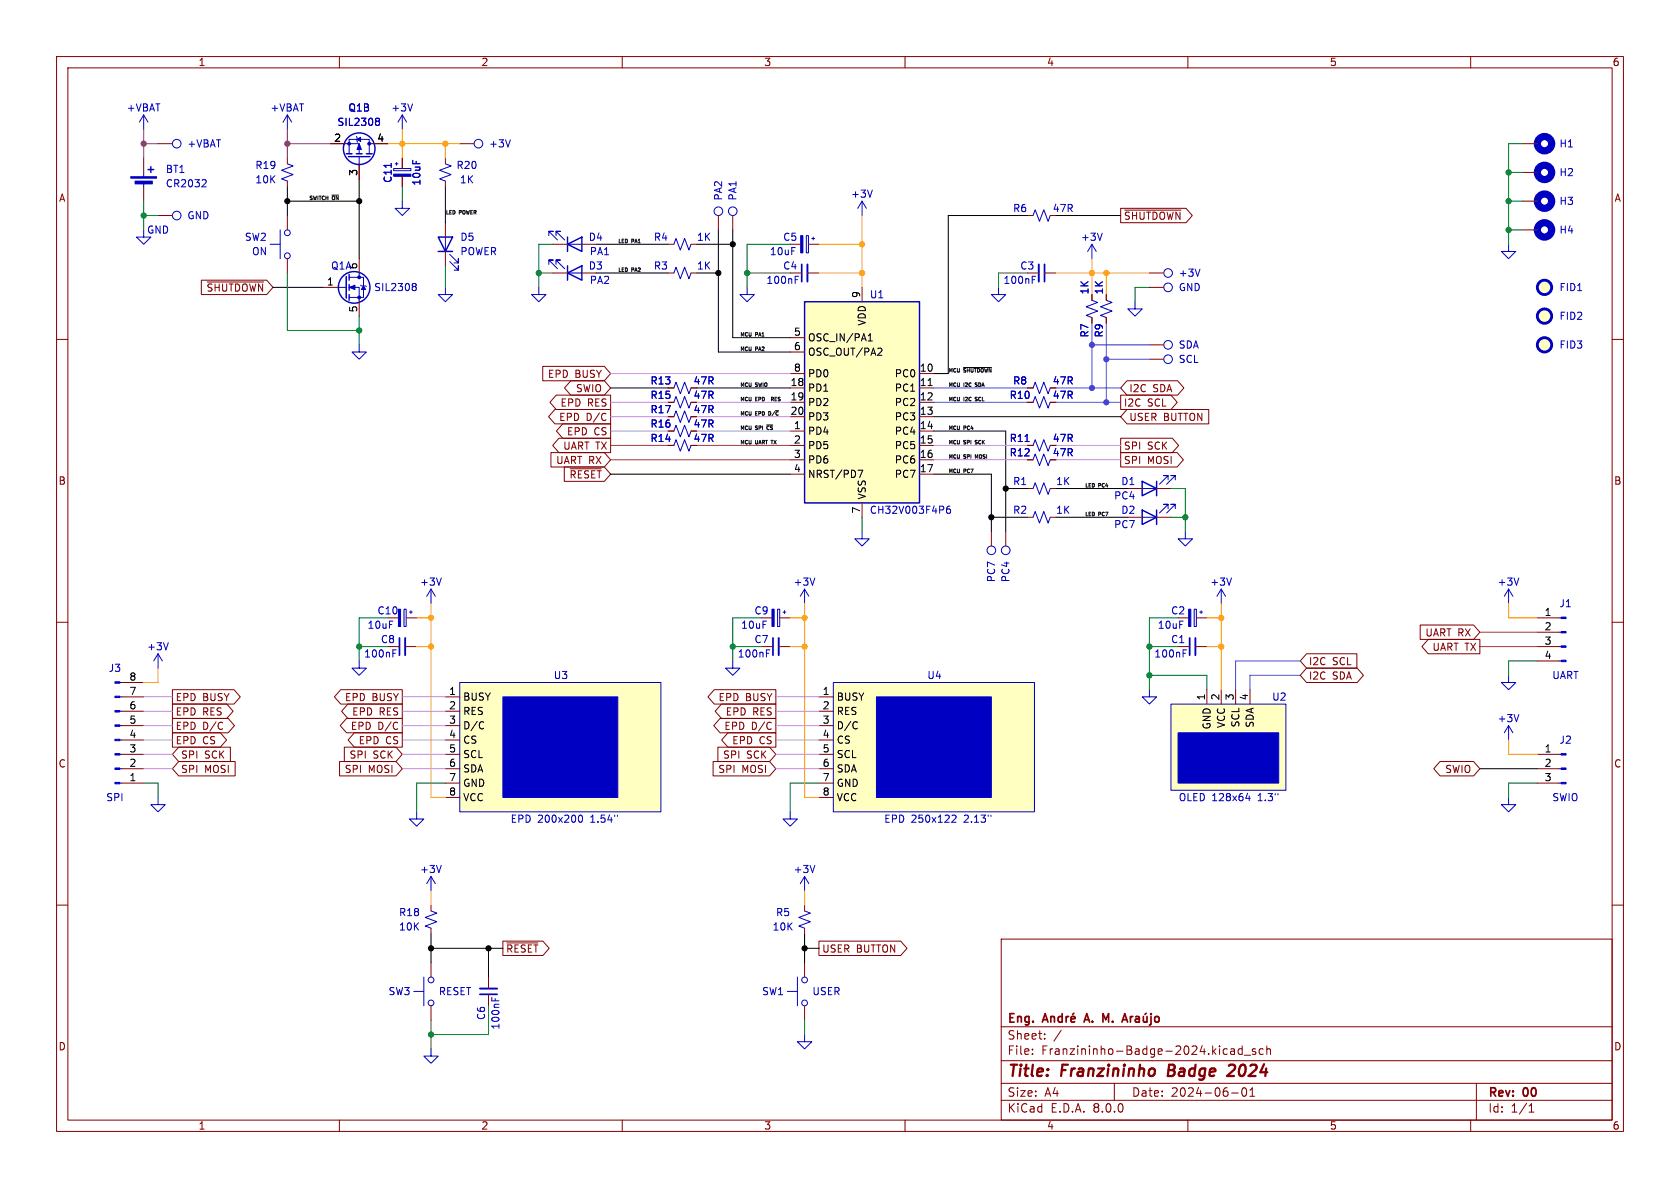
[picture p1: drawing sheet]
<svg xmlns="http://www.w3.org/2000/svg" width="297mm" height="210mm" viewBox="0 0 297 210" stroke-linecap="round" stroke-linejoin="round" font-family="sans-serif">
<g fill="none" stroke="#840000" stroke-width=".18">
<path d="M10 10h277v190h-277zM12 12h273v186h-273zM60 10v2M110 10v2M160 10v2M210 10v2M260 10v2M78.7 27.9v1.1M78.7 32v1M81.3 25.4h2.5M10 60h2M97.8 43.2h2.5"/>
<path d="M97.8 48.3h2.5M102.9 43.2h2.5M102.9 48.3h2.5M285 60h2M10 110h2M208.3 114.3h2M211.3 114.3h2.1M271.8 114.3h3.8M271.8 109.2h3.8M271.8 111.8h3.8M271.8 116.8h3.8M285 110h2"/>
<path d="M271.8 133.4h3.8M271.8 135.9h3.8M271.8 138.4h3.8M10 160h2M285 160h2M76.2 160v1M76.2 164.1v1M177 166h108v32h-108zM60 198v2M110 198v2M160 198v2M177 194.5h108"/>
<path d="M177 191.5h108M177 187.5h108M177 181.5h108M182.5 186.3v.1M182.5 185.5v.1M184.7 183.6v.1M184.7 182.8v.1M187.6 182.1l-1.3 2M197 191.5v3M210 198v2M217.5 186.2l.2 .2 .5-.1M217.6 185.5h.6v.9"/>
<path d="M217.7 193.2h1.2M218.2 185.8h-.5l-.2 .2M219.6 185.5l-.4-.1-.3 .3v.4l.1 .2h.6M219.6 184.9v1.5M219.7 192.4l.2-.1a.81 .81 0 0 1 .6 .6 .81 .81 0 0 1-.3 .8l-.2 .1a.81 .81 0 0 1-.3-1.4zM220 186.5h1.1M221 193.8h.8M221 192.7l.4-.4v1.5M222 185.5l-.4-.1-.2 .2 .1 .2 .5 .2v.3h-.6M223.3 185.5l-.4-.1-.3 .3v.4l.1 .2h.6M224 185.5l.2-.1 .3 .1 .1 .9M224 184.9v1.5"/>
<path d="M260 198v2M261 191.5v6.5M270.3 196.6h.9M270.3 195.5l.4-.4v1.5"/>
</g>
<path d="M206.7 188.2l-.3 2h.8M218 188.2h-.4l-.4 .2M218.2 189.1l-1.3 1.1h1.3" fill="none" stroke="#840000" stroke-width=".4"/>
<g fill="none" stroke="#840000" stroke-width=".3">
<path d="M185.8 179.7v1M185.8 179.8l.2-.1 .3 .1 .1 .9M187.8 179.8l-.5-.1-.2 .3v.4l.1 .2h.6M187.8 179.2v1.5M188.5 179.7v1M188.9 179.7l-.3 .1-.1 .2M189.8 179.1l-.2 .2M192.1 179.2l-.5 1.5M195 179.2l.5 1.1 .5-1.1v1.5M199.8 179.7v1M200.3 179.7l-.3 .1-.2 .2M200.8 179.8h.5l.1 .9"/>
<path d="M202.1 179.7l.1 .9 .4 .1 .2-.2M202.6 179.1l-.2 .2M202.8 179.7v1M203.5 179.2v.1M203.5 179.7v1.3l-.3 .2M204.2 179.8l.2-.1 .4 .1 .1 .6-.1 .2-.4 .1-.2-.2zM184.3 180.7l.5-1.5 .5 1.5M184.4 180.3h.7M189.3 180.2l.8-.2-.1-.2-.4-.1-.3 .2 .1 .7h.6M191.8 180.3h.7M196.7 180.5v.2M198.3 180.7l.5-1.5 .5 1.5"/>
<path d="M198.5 180.3h.7M201.4 180l-.5 .1a.29 .29 0 0 0-.2 .3 .29 .29 0 0 0 .2 .3l.5-.1"/>
</g>
<g fill="none" stroke="#0000c2" stroke-width=".18">
<path d="M78.7 29l1.1 .3-2.1 .8 2.1 .8-2.1 .7 1 .4M90.2 24.7l-.4 1.3M95.2 50.8v1.3h1.3l-1.3 1.2-1.2-1.2h1.2M97 41.7v-.8h.8h-.8l1.6 1.5M97 46.7v-.7h.8h-.8l1.6 1.5M98.3 41.7v-.8h.8h-.8l1.5 1.5M98.3 46.7v-.7h.8h-.8l1.5 1.5M100.3 43.2h2.6M100.3 48.3h2.6M209.5 94v1.3h1.3l-1.3 1.2-1.2-1.2h1.2M209.2 115.5h.4M209.2 114.9h.6"/>
<path d="M266.7 119.4v1.3h-1.3l1.3 1.2 1.3-1.2h-1.3M266.7 104.1l.8 1.3M266.7 104.1v2.6M266.7 104.1l-.8 1.3M268.5 102.2l-.4 1.2M275.6 116.8h.4M275.6 114.3h.4M275.6 111.8h.4M275.6 109.2h.4M275.6 138.4h.4M275.6 135.9h.4M275.6 133.4h.4"/>
<path d="M76.2 154.9l-.8 1.3M76.2 154.9v2.6M76.2 154.9l.8 1.3M78 153l-.4 1.2M266.7 141v1.2h-1.3l1.3 1.3 1.3-1.3h-1.3M76.2 161l1 .4-2 .8 2 .7-2 .8 1 .4"/>
<circle cx="84.6" cy="25.4" r=".76"/>
</g>
<path d="M211.3 112.8v3" fill="none" stroke="#0000c2" stroke-width=".33"/>
<path d="M210.3 112.8v3" fill="none" stroke="#0000c2" stroke-width=".3"/>
<path d="M100.3 43.2l2.6-1.3v2.6zM100.3 48.3l2.6-1.3v2.5zM100.3 41.9v2.6M100.3 47v2.5" fill="none" stroke="#0000c2" stroke-width=".25"/>
<g fill="#0000c2" stroke="#0000c2" stroke-width=".18">
<path d="M276 138.3h.9v.3h-.9z"/>
<path d="M276 135.8h.9v.2h-.9z"/>
<path d="M276 133.2h.9v.3h-.9z"/>
<path d="M276 116.7h.9v.3h-.9z"/>
<path d="M276 114.2h.9v.2h-.9z"/>
<path d="M276 111.6h.9v.3h-.9z"/>
<path d="M276 109.1h.9v.2h-.9z"/>
</g>
<path d="M207 124.5h20.3v15.2h-20.3z" fill="#ffffc2"/>
<g fill="none" stroke="#0000c2" stroke-width=".18">
<path d="M129.5 116.8v1.3h1.3l-1.3 1.3-1.2-1.3h1.2M135.5 115.5h.4M135.5 114.9h.6M137.5 107.7h.3v3h-.3zM138.4 108.2h.5M138.7 108v.5M142.2 104.1l-.7 1.3M142.2 104.1v2.6M142.2 104.1l.8 1.3M144.1 102.2l-.5 1.2M207 124.5h20.3v15.2h-20.3zM73.7 143.5v1.3h1.2l-1.2 1.3-1.3-1.3h1.3"/>
<path d="M220.2 141.1h.8M220.8 140.7v.8"/>
<circle cx="177.8" cy="97.3" r=".76"/>
</g>
<g fill="#0000c2" stroke="#0000c2" stroke-width=".18">
<path d="M208.3 129.5h17.8v8.9h-17.8z"/>
<path d="M136.5 107.7h.4v3h-.4z"/>
</g>
<path d="M177.8 94v2.5M134.6 114.3h2.1M134.6 109.2h1.9M137.7 114.3h2M137.8 109.2h1.9M213.4 121.9v2.6M215.9 121.9v2.6M218.4 121.9v2.6M221 121.9v2.6" fill="none" stroke="#840000" stroke-width=".18"/>
<path d="M137.7 112.8v3" fill="none" stroke="#0000c2" stroke-width=".33"/>
<path d="M136.7 112.8v3" fill="none" stroke="#0000c2" stroke-width=".3"/>
<path d="M81.3 120.7h35.5v22.8h-35.5z" fill="#ffffc2"/>
<g fill="none" stroke="#0000c2" stroke-width=".18">
<path d="M81.3 120.7h35.5v22.8h-35.5zM102.4 144.2l.2-.1a.68 .68 0 0 1 .4 .6 .68 .68 0 0 1-.4 .7l-.2-.2M109.1 144.1v.2"/>
<circle cx="175.3" cy="97.3" r=".76"/>
</g>
<path d="M88.9 123.2h20.3v17.8h-20.3z" fill="#0000c2" stroke="#0000c2" stroke-width=".18"/>
<path d="M175.3 94v2.5M78.7 123.2h2.6M78.7 125.7h2.6M78.7 128.3h2.6M78.7 130.8h2.6M78.7 133.4h2.6M78.7 135.9h2.6M78.7 138.4h2.6M78.7 141h2.6" fill="none" stroke="#840000" stroke-width=".18"/>
<path d="M85.3 127.6l.2 .1M85.5 128.7l-.2 .1" fill="none" stroke="#000" stroke-width=".18"/>
<path d="M147.3 120.7h35.6v22.8h-35.6z" fill="#ffffc2"/>
<g fill="none" stroke="#0000c2" stroke-width=".18">
<path d="M72.9 18.4l-.4 1.2M25.4 20.3l-.8 1.3M25.4 20.3v2.6M25.4 30.5v.7M25.4 32.3v.7M25.4 20.3l.8 1.3M36.2 31.8l.3 .2-.1 .3-.7 .7h.8M50.8 29l1 .3-2 .8 2 .8-2 .7 1 .4M50.8 20.3l-.8 1.3M50.8 20.3v2.6M50.8 20.3l.8 1.3M61 25.4h2.5v1.8"/>
<path d="M61.7 27.2v-2.6h3.6v2.6M63 24.1l.1 .2v.7l.1 .1M63.5 27.7v1.5M65.3 25.4h.7M66.6 20.9h.3l.2 .2-.2 .3M66.6 21.4h.3M66.9 21.4l.2 .3v.2l-.2 .3h-.3M69.2 28.9v.7M69.6 29.8h3v.4h-3zM69.8 29h.6M70.1 28.7v.5M71.1 35.6v1.2h1.3l-1.3 1.3-1.3-1.3h1.3"/>
<path d="M71.1 20.3l-.7 1.3M71.1 20.3v2.6M71.1 20.3l.8 1.3M182.6 38.1l.4-1 .8 2 .7-2 .8 2 .4-1M25.4 40.6v1.3h1.3l-1.3 1.3-1.3-1.3h1.3M47.8 43.2h1.7M49.5 40.6v5.1M132.1 50.8v1.3h1.2l-1.2 1.2-1.3-1.2h1.3M176.5 50.8v1.3h1.3l-1.3 1.2-1.2-1.2h1.2M182.5 49.4h.4M182.5 48.8h.6M193 53.1l1.1 .4-2.1 .7 2.1 .8-2.1 .8 1 .3"/>
<path d="M193 43.2l-.7 1.3M193 43.2v2.5M193 43.2l.8 1.3M194.9 41.2l-.5 1.3M195.6 53.1l1 .4-2 .7 2 .8-2 .8 1 .3M200.7 53.3v1.3h1.2l-1.2 1.3-1.3-1.3h1.3M212.1 47.6l-.4 1.2M266.7 43.2v1.3h1.3l-1.3 1.2-1.3-1.2h1.3M119.1 78.7l.4-1 .8 2.1 .7-2.1 .8 2.1 .4-1.1M119.1 73.7l.4-1.1 .8 2.1 .7-2.1 .8 2.1 .4-1M119.1 76.2l.4-1 .8 2 .7-2 .8 2 .4-1M181.2 78h.7"/>
<path d="M182.6 78.7l.4-1 .8 2.1 .7-2.1 .8 2.1 .4-1.1M182.6 71.1l.4-1 .8 2 .7-2 .8 2 .4-1M182.6 68.6l.4-1 .8 2 .7-2 .8 2 .4-1M152.4 94v1.3h1.3l-1.3 1.2-1.3-1.2h1.3M182.6 81.3l.4-1 .8 2 .7-2 .8 2 .4-1M182.6 86.4l.4-1.1 .8 2.1 .7-2.1 .8 2.1 .4-1M182.6 91.4l.4-1 .8 2.1 .7-2.1 .8 2.1 .4-1.1M27.9 115.6l-.7 1.2M27.9 115.6v2.5M27.9 115.6l.8 1.2M29.8 113.6l-.5 1.3M69.5 115.5h.4"/>
<path d="M69.5 114.9h.6M71.4 107.7h.4v3h-.4zM72.4 108.2h.5M72.6 108v.5M76.2 104.1l-.8 1.3M76.2 104.1v2.6M76.2 104.1l.8 1.3M78 102.2l-.4 1.2M21.2 120.7h.4M21.2 123.2h.4M21.2 125.7h.4M21.2 128.3h.4"/>
<path d="M21.2 130.8h.4M21.2 133.4h.4M21.2 135.9h.4M21.2 138.4h.4M147.3 120.7h35.6v22.8h-35.6zM203.2 121.9v1.3h1.3l-1.3 1.3-1.3-1.3h1.3M266.7 128.3l.8 1.2M266.7 128.3v2.5M266.7 128.3l-.8 1.2M268.5 126.3l-.4 1.3M27.9 141v1.2h1.3l-1.3 1.3-1.2-1.3h1.2M139.7 143.5v1.3h1.3l-1.3 1.3-1.3-1.3h1.3"/>
<path d="M142.2 154.9l-.7 1.3M142.2 154.9v2.6M142.2 154.9l.8 1.3M144.1 153l-.5 1.2M168.4 144.2l.4-.1 .2 .4-.8 .9h.8M175.2 144.1v.2M73.2 175.3h1.7M74.9 172.7v5.1M86.9 176.3v.6M87.5 176.5v.4M142.2 161l1.1 .4-2.1 .8 2.1 .7-2.1 .8 1 .4M76.2 185.4v1.3h1.3l-1.3 1.3-1.3-1.3h1.3"/>
<circle cx="31.2" cy="25.4" r=".76"/>
<circle cx="31.2" cy="38.1" r=".76"/>
<circle cx="50.8" cy="41.1" r=".51"/>
<circle cx="50.8" cy="45.2" r=".51"/>
<circle cx="206.5" cy="48.3" r=".76"/>
<circle cx="206.5" cy="50.8" r=".76"/>
<circle cx="206.5" cy="63.5" r=".76"/>
<circle cx="206.5" cy="61" r=".76"/>
<circle cx="76.2" cy="177.3" r=".51"/>
<circle cx="76.2" cy="173.2" r=".51"/>
</g>
<g fill="#0000c2" stroke="#0000c2" stroke-width=".18">
<path d="M154.9 123.2h20.4v17.8h-20.4z"/>
<path d="M63.5 25.4l.4 1h-.8z"/>
<path d="M63.1 24.6l.7-.3v.7z"/>
<path d="M69.6 30.8h3v.4h-3z"/>
<path d="M20.3 120.5h.9v.3h-.9z"/>
<path d="M20.3 123.1h.9v.2h-.9z"/>
<path d="M20.3 125.6h.9v.3h-.9z"/>
<path d="M20.3 128.1h.9v.3h-.9z"/>
<path d="M20.3 130.7h.9v.2h-.9z"/>
<path d="M20.3 133.2h.9v.3h-.9z"/>
<path d="M20.3 135.8h.9v.2h-.9z"/>
<path d="M20.3 138.3h.9v.3h-.9z"/>
<path d="M23.1 31.2h4.6v.3h-4.6z"/>
<path d="M23.9 32h3v.5h-3z"/>
<path d="M70.4 107.7h.4v3h-.4z"/>
<circle cx="61.7" cy="25.4" r=".25"/>
<circle cx="65.3" cy="25.4" r=".25"/>
</g>
<g fill="none" stroke="#840000" stroke-width=".18">
<path d="M25.4 27.9v2.6M25.4 33v2.6M27.9 25.4h2.6M27.9 38.1h2.6M50.8 27.9v1.1M50.8 32v1M50.8 38.1v2.5M58.4 25.4h2.6M63.5 29.2v2.6M66 25.4h2.6M71.1 27.9v1.9M71.1 31.2v1.8"/>
<path d="M181.6 38.1h1M269.2 25.4h2.6M269.2 35.6h2.6M269.2 30.5h2.6M50.8 45.7v2.6M181.6 48.3h2M184.7 48.3h2M193 52.1v1M193 56.1v1.1M195.6 52.1v1M195.6 56.1v1.1M203.2 50.8h2.5"/>
<path d="M203.2 48.3h2.5M269.2 40.6h2.6M118.1 78.7h1M118.1 73.7h1M118.1 76.2h1M181.6 78.7h1M181.6 71.1h1M181.6 68.6h1M203.2 63.5h2.5M203.2 61h2.5M181.6 81.3h1M181.6 86.4h1"/>
<path d="M181.6 91.4h1M185.7 86.4h1M185.7 91.4h1M68.6 109.2h1.8M68.6 114.3h2M71.6 114.3h2.1M71.8 109.2h1.9M21.6 123.2h3.8M21.6 125.7h3.8M21.6 128.3h3.8M21.6 130.8h3.8M21.6 133.4h3.8"/>
<path d="M21.6 135.9h3.8M21.6 138.4h3.8M21.6 120.7h3.8M144.8 123.2h2.5M144.8 125.7h2.5M144.8 128.3h2.5M144.8 130.8h2.5M144.8 133.4h2.5M144.8 135.9h2.5M144.8 138.4h2.5M144.8 141h2.5M76.2 170.2v2.5"/>
<path d="M76.2 177.8v2.5M86.4 172.7v2.1M86.4 175.8v2M142.2 160v1M142.2 164.1v1"/>
</g>
<path d="M151.3 127.6l.3 .1M151.6 128.7l-.3 .1" fill="none" stroke="#000" stroke-width=".18"/>
<g fill="none" stroke="#0000c2" stroke-width=".25">
<path d="M26.2 30h1M26.7 29.5v1M61.2 27.2h1M61.6 27.7h3.8M63 27.2h1M64.8 27.2h1"/>
<circle cx="63.5" cy="26.3" r="2.79"/>
</g>
<path d="M183.6 46.7v3.1M71.6 112.8v3M84.8 174.8h3.1" fill="none" stroke="#0000c2" stroke-width=".33"/>
<path d="M184.7 46.7v3.1M70.6 112.8v3M84.8 175.8h3.1" fill="none" stroke="#0000c2" stroke-width=".3"/>
<g fill="#ffffc2" stroke="#ffffc2" stroke-width=".18">
<circle cx="273.1" cy="50.8" r="1.27"/>
<circle cx="273.1" cy="55.9" r="1.27"/>
<circle cx="273.1" cy="61" r="1.27"/>
</g>
<g fill="none" stroke="#0000c2" stroke-width=".51">
<circle cx="273.1" cy="50.8" r="1.27"/>
<circle cx="273.1" cy="55.9" r="1.27"/>
<circle cx="273.1" cy="61" r="1.27"/>
</g>
<g fill="none" stroke="#0000c2" stroke-width="1.3">
<circle cx="273.1" cy="25.4" r="1.27"/>
<circle cx="273.1" cy="35.6" r="1.27"/>
<circle cx="273.1" cy="30.5" r="1.27"/>
<circle cx="273.1" cy="40.6" r="1.27"/>
</g>
<path d="M142.2 53.3h20.4v35.6h-20.4z" fill="#ffffc2"/>
<g fill="none" stroke="#0000c2" stroke-width=".25">
<path d="M61.2 48.9v3.8M61.7 48.5v1M61.7 50.3v1M61.7 52.1v1M77.5 41.9h2.5l-1.3 2.6zM77.5 44.5h2.5M142.2 53.3h20.4v35.6h-20.4zM201.9 90.2l2.6 1.2-2.6 1.3zM201.9 85.1l2.6 1.3-2.6 1.2zM204.5 85.1v2.5M204.5 90.2v2.5"/>
<circle cx="62.6" cy="50.8" r="2.79"/>
</g>
<g fill="none" stroke="#840000" stroke-width=".18">
<path d="M58.4 25.4h2.6M63.5 29.2v2.6M66 25.4h2.6M71.1 27.9v1.9M71.1 31.2v1.8M78.7 39.4v2.5M127 38.1v2.5M129.5 38.1v2.5M198.1 36.8h11.6l1.1 1.3-1.1 1.3h-11.6zM198.8 37.1h10M35.6 49.5h11.5l1.2 1.3-1.2 1.3h-11.5zM36.6 49.8h10"/>
<path d="M57.1 50.8h2.6M63.5 45.7v2.6M63.5 53.3v2.6M78.7 44.5v2.5M118.1 48.3h1M118.1 43.2h1M122.2 48.3h1M122.2 43.2h1M139.7 59.7h2.5M139.7 48.3h2M139.7 43.2h1.9M142.7 48.3h2.1"/>
<path d="M142.9 43.2h1.9M152.4 50.8v2.5M193 52.1v1M193 56.1v1.1M195.6 52.1v1M195.6 56.1v1.1M95.9 64.8h10.9l1.1 1.2-1.1 1.3h-10.9zM98.1 72.4h9.8v2.5h-9.8l-1.1-1.2zM98.3 69.8h9.6v2.6h-9.6l-1.1-1.3zM98.8 77.5h9.1v2.5h-9.1l-1.1-1.3zM99.5 74.9h8.4v2.6h-8.4l-1.1-1.3zM100.9 67.3h5.9l1.1 1.3-1.1 1.3h-5.9l-1.1-1.3z"/>
<path d="M118.1 76.2h1M118.1 68.6h1M118.1 71.1h1M118.1 73.7h1M118.1 78.7h1M139.7 76.2h2.5M139.7 66h2.5M139.7 68.6h2.5M139.7 71.1h2.5M139.7 73.7h2.5M139.7 78.7h2.5M139.7 62.2h2.5"/>
<path d="M162.6 76.2h2.5M162.6 66h2.5M162.6 68.6h2.5M162.6 71.1h2.5M162.6 73.7h2.5M162.6 78.7h2.5M181.6 68.6h1M181.6 71.1h1M181.6 78.7h1M198.1 69.8h8.9l1.1 1.3-1.1 1.3h-8.9zM198.1 77.5h9.2l1.1 1.2-1.1 1.3h-9.2zM199.2 72.4h14.5v2.5h-14.5l-1.1-1.2z"/>
<path d="M199.2 67.3h9l1.1 1.3-1.1 1.3h-9l-1.1-1.3zM97.4 80h9.4l1.1 1.3-1.1 1.3h-9.4zM99.8 82.5h7l1.1 1.3-1.1 1.3h-7zM100.8 82.9h5.5M139.7 81.3h2.5M139.7 83.8h2.5M152.4 88.9v2.5M162.6 81.3h2.5M162.6 83.8h2.5M181.6 81.3h1M198.1 80h10l1.1 1.3-1.1 1.3h-10zM199.4 91.4h2.5"/>
<path d="M199.4 86.4h2.5M204.5 91.4h2.5M204.5 86.4h2.5M208.3 109.2h1.8M211.5 109.2h1.9M231 115.6h8.9v2.5h-8.9l-1.1-1.3zM231 118.1h8.9l1.1 1.3-1.1 1.3h-8.9l-1.1-1.3zM251.1 110.5h9.4l1.1 1.3-1.1 1.2h-9.4zM252.5 113h9.1v2.6h-9.1l-1.1-1.3zM30.5 124.5h9.6l1.1 1.2-1.1 1.3h-9.6zM30.5 121.9h10.9l1.1 1.3-1.1 1.3h-10.9zM30.5 127h9.8l1.2 1.3-1.2 1.2h-9.8z"/>
<path d="M30.5 129.5h8.5l1.1 1.3-1.1 1.3h-8.5zM31.6 134.6h10v2.6h-10l-1.1-1.3zM31.6 132.1h9.1v2.5h-9.1l-1.1-1.2zM60 134.6h10l1.1 1.3-1.1 1.3h-10zM60.2 121.9h10.9v2.6h-10.9l-1.1-1.3zM60.9 132.1h9.1l1.1 1.3-1.1 1.2h-9.1zM61.3 127h9.8v2.5h-9.8l-1.2-1.2zM61.5 124.5h9.6v2.5h-9.6l-1.1-1.3zM62.6 129.5h8.5v2.6h-8.5l-1.1-1.3zM126.1 134.6h9.9l1.2 1.3-1.2 1.3h-9.9zM126.3 121.9h10.9v2.6h-10.9l-1.1-1.3zM126.9 132.1h9.1l1.2 1.3-1.2 1.2h-9.1z"/>
<path d="M127.3 127h9.9v2.5h-9.9l-1.1-1.2zM127.5 124.5h9.7v2.5h-9.7l-1.1-1.3zM128.7 129.5h8.5v2.6h-8.5l-1.1-1.3zM254.6 134.6h5.9l1.1 1.3-1.1 1.3h-5.9l-1.1-1.3zM88.9 166.4h7.1l1.1 1.2-1.1 1.3h-7.1zM89.6 166.7h5.5M142.2 170.2v2.5M142.2 177.8v2.5M144.8 166.4h14.4l1.1 1.2-1.1 1.3h-14.4z"/>
</g>
<g fill="none" stroke="#000" stroke-width=".18">
<path d="M50.8 35.6h12.7M50.8 33v5.1M63.5 31.8v13.9M78.7 33v6.4M181.6 38.1h-14v27.9h-2.5M186.7 38.1h11.4M48.3 50.8h8.8M105.4 43.2h12.7M105.4 48.3h12.7M123.2 43.2h6.3M123.2 48.3h3.8M127 40.6v21.6h12.7"/>
<path d="M129.5 40.6v19.1h10.2M153.5 59.4l.4-.4v1.3M107.9 68.6h10.2M123.2 68.6h16.5M153.5 60.3h.7M155.4 61.5l.4 .1 .1 .3-.8 .9h.8M164.1 68.2h.7M165.1 76.2h12.7v17.8M165.1 73.7h33M107.9 83.8h31.8M151.7 83.1h.8l-.5 1.3M165.1 83.8h10.2v10.2"/>
<path d="M175.3 91.4h6.3M177.8 86.4h3.8M186.7 91.4h12.7M186.7 86.4h12.7M261.6 135.9h10.2M76.2 165.1v5.1M76.2 167.6h12.7M86.4 167.6v5.1M142.2 167.6h2.6M142.2 165.1v5.1"/>
</g>
<g fill="none" stroke="#0000c2" stroke-width=".18">
<path d="M66.6 20.9h.3l.2 .2-.2 .3M66.6 21.4h.3M66.9 21.4l.2 .3v.2l-.2 .3h-.3M69.2 28.9v.7M152.4 35.6l-.8 1.2M152.4 35.6v2.5M152.4 35.6l.8 1.2M154.2 33.6l-.4 1.3M59.7 50.8h1.5M61.7 50.8h1.8v2.5M61.7 49h2.6v3.6h-2.6M63.5 48.3v.7"/>
<path d="M63.8 50.4l.1 .1h.7l.2 .2M73.1 50.1h.2l.3 .3-.3 .3M73.1 50.7h.2M73.3 50.7l.3 .2v.2l-.1 .2-.4 .1M78.7 50.8v1.3h1.3l-1.3 1.2-1.2-1.2h1.2M78.7 41.9v2.6M79.5 46.2l1.5 1.6v-.8v.8h-.7M79.5 45l1.5 1.5v-.8v.8h-.7M119.1 48.3l.4-1.1 .8 2.1 .7-2.1 .8 2.1 .4-1M119.1 43.2l.4-1 .8 2 .7-2 .8 2 .4-1M140.6 49.4h.4M140.6 48.8h.6"/>
<path d="M142.5 41.7h.4v3h-.4zM143.5 42.2h.5M143.8 41.9v.5M63.5 61v1.2h1.3l-1.3 1.3-1.3-1.3h1.3M119.1 71.1l.4-1 .8 2 .7-2 .8 2 .4-1M119.1 68.6l.4-1 .8 2 .7-2 .8 2 .4-1M181.2 78h.7M167.9 89.5h-.3a.86 .86 0 0 0 0 1.2l.4-.1 .1-.4-.3-.2h-.4l-.1 .2M201.9 91.4h2.6M201.9 86.4h2.6M206.5 89.9v-.7h-.8h.8l-1.5 1.5M206.5 84.8v-.7h-.8h.8l-1.5 1.5"/>
<path d="M207.8 89.9v-.7h-.8h.8l-1.6 1.5M207.8 84.8v-.7h-.8h.8l-1.6 1.5M63.5 116.8v1.3h1.3l-1.3 1.3-1.3-1.3h1.3M211.1 107.7h.4v3h-.4zM212.1 108.2h.5M212.3 108v.5M215.9 104.1l-.8 1.3M215.9 104.1v2.6M215.9 104.1l.8 1.3M217.7 102.2l-.4 1.2M139.2 175.3h1.8M141 172.7v5.1"/>
<path d="M142.2 182.9v1.3h1.3l-1.3 1.2-1.2-1.2h1.2"/>
<circle cx="127" cy="37.3" r=".76"/>
<circle cx="129.5" cy="37.3" r=".76"/>
<circle cx="142.2" cy="177.3" r=".51"/>
<circle cx="142.2" cy="173.2" r=".51"/>
</g>
<path d="M142.7 46.7v3.1" fill="none" stroke="#0000c2" stroke-width=".33"/>
<path d="M141.7 46.7v3.1" fill="none" stroke="#0000c2" stroke-width=".3"/>
<g fill="#0000c2" stroke="#0000c2" stroke-width=".18">
<path d="M61.7 50.8l1-.4v.8z"/>
<path d="M64.3 50.5l.3 .7h-.7z"/>
<path d="M141.6 41.7h.3v3h-.3z"/>
<path d="M210.1 107.7h.4v3h-.4z"/>
<circle cx="63.5" cy="52.6" r=".25"/>
<circle cx="63.5" cy="49" r=".25"/>
</g>
<g fill="none" stroke="#0f0f0f" stroke-width=".18">
<path d="M135.5 75.1h1.1M135.8 75.3a.34 .34 0 0 0-.2 .3 .34 .34 0 0 0 .2 .3M136.1 72.8h-.2v.6h.2M136.3 77.8h.4M136.5 77.8v.7M136.5 70.6l.2 .3M136.7 70.3l-.3-.1v.7M136.7 70.3h.1M136.7 70.3v.2l-.3 .1M170.3 65h5M172.4 68.3h.2M172.4 70.8l.2 .1"/>
<path d="M172.4 78.4l.2 .1M172.7 67.7l-.3 .1 .2 .2M172.7 70.2l-.3 .1 .2 .3M172.7 77.8l-.3 .2 .2 .2M172.6 80.8l-.2-.4v.6"/>
</g>
<g fill="none" stroke="#f90" stroke-width=".18">
<path d="M68.6 25.4h12.7M71.1 22.9v5M78.7 25.4v2.5M152.4 38.1v12.7M144.8 48.3h7.6M144.8 43.2h7.6M186.7 48.3h16.5M193 45.7v6.4M195.6 48.3v3.8M27.9 118.1v2.6h-2.5M73.7 109.2h2.5M73.7 114.3h2.5"/>
<path d="M76.2 106.7v34.3h2.5M139.7 109.2h2.5M139.7 114.3h2.5M142.2 106.7v34.3h2.6M213.4 109.2h2.5M213.4 114.3h2.5M215.9 106.7v15.2M266.7 106.7v2.5h5.1M266.7 130.8v2.6h5.1M76.2 157.5v2.5M142.2 157.5v2.5"/>
</g>
<g fill="none" stroke="#c080ff" stroke-width=".18">
<path d="M107.9 73.7h10.2M107.9 71.1h10.2M107.9 76.2h10.2M107.9 66h31.8M123.2 73.7h16.5M123.2 71.1h16.5M123.2 76.2h16.5M165.1 78.7h16.5M186.7 78.7h11.4M165.1 81.3h16.5M186.7 81.3h11.4M25.4 125.7h5.1"/>
<path d="M25.4 123.2h5.1M25.4 128.3h5.1M25.4 130.8h5.1M25.4 133.4h5.1M25.4 135.9h5.1M71.1 125.7h7.6M71.1 123.2h7.6M71.1 128.3h7.6M71.1 130.8h7.6M71.1 133.4h7.6M71.1 135.9h7.6M137.2 125.7h7.6"/>
<path d="M137.2 123.2h7.6M137.2 128.3h7.6M137.2 130.8h7.6M137.2 133.4h7.6M137.2 135.9h7.6"/>
</g>
<g fill="none" stroke="#008400" stroke-width=".18">
<path d="M25.4 38.1h2.5M25.4 35.6v5M71.1 33v2.6M266.7 30.5h2.5M266.7 35.6h2.5M269.2 25.4h-2.5v17.8M50.8 48.3v10.1h12.7M63.5 55.9v5.1M78.7 47v3.8M95.2 48.3h2.6M97.8 43.2h-2.6v7.6M132.1 48.3h7.6"/>
<path d="M139.7 43.2h-7.6v7.6M181.6 48.3h-5.1v2.5M203.2 50.8h-2.5v2.5M266.7 40.6h2.5M152.4 91.4v2.6M207 86.4h2.5v7.6M207 91.4h2.5M63.5 114.3h5.1M68.6 109.2h-5.1v7.6M129.5 114.3h5.1M134.6 109.2h-5.1v7.6M203.2 114.3h5.1"/>
<path d="M203.2 119.4h10.2v2.5M208.3 109.2h-5.1v12.7M271.8 116.8h-5.1v2.6M25.4 138.4h2.5v2.6M78.7 138.4h-5v5.1M144.8 138.4h-5.1v5.1M271.8 138.4h-5.1v2.6M86.4 177.8v5.1h-10.2M76.2 180.3v5.1M142.2 180.3v2.6"/>
</g>
<path d="M25.4 22.9v5M25.4 25.4h2.5M50.8 25.4h7.6M50.8 22.9v5" fill="none" stroke="#840084" stroke-width=".18"/>
<path d="M193 57.2v11.4M195.6 57.2v13.9M165.1 71.1h16.5M165.1 68.6h16.5M186.7 71.1h11.4M186.7 68.6h11.4M193 61h10.2M195.6 63.5h7.6M229.9 119.4h-8.9v2.5M229.9 116.8h-11.5v5.1" fill="none" stroke="#0080ff" stroke-width=".18"/>
<path d="M107.9 78.7h10.2M123.2 78.7h16.5M107.9 81.3h31.8M261.6 111.8h10.2M261.6 114.3h10.2" fill="none" stroke="#808000" stroke-width=".18"/>
<g fill="#f90" stroke="#f90" stroke-width=".18">
<circle cx="76.2" cy="109.2" r=".46"/>
<circle cx="76.2" cy="114.3" r=".46"/>
<circle cx="142.2" cy="109.2" r=".46"/>
<circle cx="142.2" cy="114.3" r=".46"/>
<circle cx="152.4" cy="43.2" r=".46"/>
<circle cx="152.4" cy="48.3" r=".46"/>
<circle cx="78.7" cy="25.4" r=".46"/>
<circle cx="71.1" cy="25.4" r=".46"/>
<circle cx="193" cy="48.3" r=".46"/>
<circle cx="195.6" cy="48.3" r=".46"/>
<circle cx="215.9" cy="114.3" r=".46"/>
<circle cx="215.9" cy="109.2" r=".46"/>
</g>
<g fill="#008400" stroke="#008400" stroke-width=".18">
<circle cx="76.2" cy="182.9" r=".46"/>
<circle cx="25.4" cy="38.1" r=".46"/>
<circle cx="129.5" cy="114.3" r=".46"/>
<circle cx="95.2" cy="48.3" r=".46"/>
<circle cx="132.1" cy="48.3" r=".46"/>
<circle cx="63.5" cy="114.3" r=".46"/>
<circle cx="63.5" cy="58.4" r=".46"/>
<circle cx="209.5" cy="91.4" r=".46"/>
<circle cx="203.2" cy="119.4" r=".46"/>
<circle cx="203.2" cy="114.3" r=".46"/>
<circle cx="266.7" cy="40.6" r=".46"/>
<circle cx="266.7" cy="35.6" r=".46"/>
<circle cx="266.7" cy="30.5" r=".46"/>
</g>
<g fill="#000" stroke="#000" stroke-width=".18">
<circle cx="50.8" cy="35.6" r=".46"/>
<circle cx="63.5" cy="35.6" r=".46"/>
<circle cx="127" cy="48.3" r=".46"/>
<circle cx="129.5" cy="43.2" r=".46"/>
<circle cx="175.3" cy="91.4" r=".46"/>
<circle cx="177.8" cy="86.4" r=".46"/>
<circle cx="76.2" cy="167.6" r=".46"/>
<circle cx="86.4" cy="167.6" r=".46"/>
<circle cx="142.2" cy="167.6" r=".46"/>
</g>
<g fill="#840084" stroke="#840084" stroke-width=".18">
<circle cx="25.4" cy="25.4" r=".46"/>
<circle cx="50.8" cy="25.4" r=".46"/>
</g>
<g fill="#0080ff" stroke="#0080ff" stroke-width=".18">
<circle cx="193" cy="68.6" r=".46"/>
<circle cx="195.6" cy="71.1" r=".46"/>
<circle cx="195.6" cy="63.5" r=".46"/>
<circle cx="193" cy="61" r=".46"/>
</g>
<g font-size="2.8" fill="#840000">
<text x="178" y="190.9">Title:</text>
<text x="187.7" y="190.9">Franzininho</text>
<text x="207.3" y="190.9">Badge</text>
<text x="218.8" y="190.9">2024</text>
</g>
<g font-size="2.1" fill="#840000">
<text x="178" y="184">Sheet:</text>
<text x="178" y="181.2">Eng.</text>
<text x="192.5" y="181.2">A.</text>
<text x="178" y="186.7">File:</text>
<text x="184.1" y="186.7">Franzininho-Badge-2024.kicad_sch</text>
<text x="178" y="196.9">KiCad</text>
<text x="178" y="194.1">Size:</text>
<text x="184.7" y="194.1">A4</text>
<text x="185.7" y="196.9">E.D.A.</text>
<text x="193.3" y="196.9">8.0.0</text>
<text x="200" y="194.1">Date:</text>
<text x="207" y="194.1">2024-06-01</text>
<text x="263" y="194.3">Rev:</text>
<text x="263" y="196.9">Id:</text>
<text x="267.1" y="196.9">1/1</text>
<text x="269.4" y="194.3">00</text>
</g>
<g font-size="1.8" fill="#840000">
<text x="35" y="11.9">1</text>
<text x="85" y="11.9">2</text>
<text x="135" y="11.9">3</text>
<text x="185" y="11.9">4</text>
<text x="235" y="11.9">5</text>
<text x="285" y="11.9">6</text>
<text x="10.3" y="35.9">A</text>
<text x="285.3" y="35.9">A</text>
<text x="198.6" y="39.1">~{SHUTDOWN}</text>
<text x="36.4" y="51.8">~{SHUTDOWN}</text>
<text x="96.8" y="67">EPD BUSY</text>
<text x="101.7" y="69.5">SWIO</text>
<text x="122.5" y="70.7">47R</text>
<text x="122.5" y="68.2">47R</text>
<text x="186" y="70.7">47R</text>
<text x="186" y="68.2">47R</text>
<text x="199.5" y="69.5">I2C</text>
<text x="203.8" y="69.5">SDA</text>
<text x="98.7" y="74.6">EPD D/C</text>
<text x="99" y="72.1">EPD RES</text>
<text x="100.1" y="77.2">EPD CS</text>
<text x="122.5" y="73.3">47R</text>
<text x="122.5" y="75.8">47R</text>
<text x="198.6" y="72.1">I2C</text>
<text x="199.5" y="74.6">USER BUTTON</text>
<text x="202.9" y="72.1">SCL</text>
<text x="98.2" y="82.2">UART RX</text>
<text x="99.5" y="79.7">UART TX</text>
<text x="122.5" y="78.3">47R</text>
<text x="186" y="80.9">47R</text>
<text x="186" y="78.3">47R</text>
<text x="198.6" y="82.2">SPI</text>
<text x="198.6" y="79.7">SPI</text>
<text x="202.9" y="82.2">MOSI</text>
<text x="202.9" y="79.7">SCK</text>
<text x="10.3" y="85.9">B</text>
<text x="100.6" y="84.8">~{RESET}</text>
<text x="285.3" y="85.9">B</text>
<text x="251.9" y="112.7">UART RX</text>
<text x="231.3" y="117.8">I2C</text>
<text x="235.6" y="117.8">SCL</text>
<text x="253.1" y="115.3">UART TX</text>
<text x="31" y="124.1">EPD BUSY</text>
<text x="60.9" y="124.1">EPD BUSY</text>
<text x="126.9" y="124.1">EPD BUSY</text>
<text x="231.3" y="120.3">I2C</text>
<text x="235.6" y="120.3">SDA</text>
<text x="31" y="126.7">EPD RES</text>
<text x="31" y="129.2">EPD D/C</text>
<text x="31" y="131.8">EPD CS</text>
<text x="61.9" y="129.2">EPD D/C</text>
<text x="62.2" y="126.7">EPD RES</text>
<text x="63.3" y="131.8">EPD CS</text>
<text x="128" y="129.2">EPD D/C</text>
<text x="128.2" y="126.7">EPD RES</text>
<text x="129.3" y="131.8">EPD CS</text>
<text x="10.3" y="135.9">C</text>
<text x="31.9" y="136.8">SPI</text>
<text x="31.9" y="134.3">SPI</text>
<text x="36.2" y="136.8">MOSI</text>
<text x="36.2" y="134.3">SCK</text>
<text x="60.8" y="136.8">SPI</text>
<text x="61.7" y="134.3">SPI</text>
<text x="65.1" y="136.8">MOSI</text>
<text x="65.9" y="134.3">SCK</text>
<text x="126.9" y="136.8">SPI</text>
<text x="127.7" y="134.3">SPI</text>
<text x="131.1" y="136.8">MOSI</text>
<text x="132" y="134.3">SCK</text>
<text x="255.4" y="136.8">SWIO</text>
<text x="285.3" y="135.9">C</text>
<text x="89.4" y="168.6">~{RESET}</text>
<text x="145.3" y="168.6">USER BUTTON</text>
<text x="10.3" y="185.9">D</text>
<text x="285.3" y="185.9">D</text>
<text x="35" y="199.9">1</text>
<text x="85" y="199.9">2</text>
<text x="135" y="199.9">3</text>
<text x="185" y="199.9">4</text>
<text x="235" y="199.9">5</text>
<text x="285" y="199.9">6</text>
</g>
<g font-size="1.8" fill="#0000c2">
<text x="22.3" y="19.9">+VBAT</text>
<text x="47.7" y="19.9">+VBAT</text>
<text x="59.6" y="22.5">SIL2308</text>
<text x="61.5" y="19.9">Q1B</text>
<text x="69.1" y="19.9">+3V</text>
<text x="33" y="26.3">+VBAT</text>
<text x="86.4" y="26.3">+3V</text>
<text x="275.6" y="26.3">H1</text>
<text x="29.2" y="30.8">BT1</text>
<text x="29.2" y="33.3">CR2032</text>
<text x="45" y="30.1">R19</text>
<text x="45" y="32.6">10K</text>
<text x="69.4" y="32.4" transform="rotate(-90 69.4 32.4)">C11</text>
<text x="74.5" y="32.9" transform="rotate(-90 74.5 32.9)">10uF</text>
<text x="80.6" y="30.1">R20</text>
<text x="81.2" y="32.6">1K</text>
<text x="127.9" y="35.6" transform="rotate(-90 127.9 35.6)">PA2</text>
<text x="130.4" y="35.6" transform="rotate(-90 130.4 35.6)">PA1</text>
<text x="150.4" y="35.2">+3V</text>
<text x="275.6" y="31.3">H2</text>
<text x="25.9" y="41.5">GND</text>
<text x="33" y="39">GND</text>
<text x="179" y="37.7">R6</text>
<text x="186" y="37.7">47R</text>
<text x="275.6" y="41.5">H4</text>
<text x="275.6" y="36.4">H3</text>
<text x="43.2" y="42.8">SW2</text>
<text x="44.5" y="45.3">ON</text>
<text x="58.4" y="47.9">Q1A</text>
<text x="63.2" y="47.7" transform="rotate(-90 63.2 47.7)">6</text>
<text x="81.3" y="42.8">D5</text>
<text x="81.3" y="45.3">POWER</text>
<text x="104" y="42.8">D4</text>
<text x="104" y="47.9">D3</text>
<text x="104.2" y="45.3">PA1</text>
<text x="115.5" y="47.9">R3</text>
<text x="115.5" y="42.8">R4</text>
<text x="123.1" y="47.9">1K</text>
<text x="123.1" y="42.8">1K</text>
<text x="136" y="45.3">10uF</text>
<text x="138.4" y="47.9">C4</text>
<text x="138.4" y="42.8">C5</text>
<text x="180.3" y="47.9">C3</text>
<text x="191" y="42.8">+3V</text>
<text x="66" y="51.7">SIL2308</text>
<text x="104.2" y="50.4">PA2</text>
<text x="135.4" y="50.4">100nF</text>
<text x="153.7" y="52.9">U1</text>
<text x="177.3" y="50.4">100nF</text>
<text x="192.6" y="52.1" transform="rotate(-90 192.6 52.1)">1K</text>
<text x="195.2" y="52.1" transform="rotate(-90 195.2 52.1)">1K</text>
<text x="208.3" y="51.7">GND</text>
<text x="208.3" y="49.1">+3V</text>
<text x="275.6" y="51.7">FID1</text>
<text x="192.6" y="59.8" transform="rotate(-90 192.6 59.8)">R7</text>
<text x="195.2" y="59.8" transform="rotate(-90 195.2 59.8)">R9</text>
<text x="275.6" y="56.7">FID2</text>
<text x="208.3" y="61.8">SDA</text>
<text x="208.3" y="64.4">SCL</text>
<text x="275.6" y="61.8">FID3</text>
<text x="114.9" y="70.7">R15</text>
<text x="114.9" y="68.2">R13</text>
<text x="178.4" y="70.7">R10</text>
<text x="179" y="68.2">R8</text>
<text x="114.9" y="73.3">R17</text>
<text x="114.9" y="75.8">R16</text>
<text x="114.9" y="78.3">R14</text>
<text x="178.4" y="80.9">R12</text>
<text x="178.4" y="78.3">R11</text>
<text x="179" y="86">R1</text>
<text x="186.6" y="86">1K</text>
<text x="196.9" y="88.5">PC4</text>
<text x="198.1" y="86">D1</text>
<text x="153.7" y="91">CH32V003F4P6</text>
<text x="179" y="91">R2</text>
<text x="186.6" y="91">1K</text>
<text x="196.9" y="93.6">PC7</text>
<text x="198.1" y="91">D2</text>
<text x="74.2" y="103.7">+3V</text>
<text x="140.2" y="103.7">+3V</text>
<text x="176.1" y="103" transform="rotate(-90 176.1 103)">PC7</text>
<text x="178.7" y="103" transform="rotate(-90 178.7 103)">PC4</text>
<text x="213.9" y="103.7">+3V</text>
<text x="264.7" y="103.7">+3V</text>
<text x="275.6" y="107.5">J1</text>
<text x="64.9" y="111.4">10uF</text>
<text x="66.6" y="108.8">C10</text>
<text x="67.2" y="113.9">C8</text>
<text x="130.9" y="111.4">10uF</text>
<text x="133.3" y="113.9">C7</text>
<text x="133.3" y="108.8">C9</text>
<text x="204.6" y="111.4">10uF</text>
<text x="206.9" y="113.9">C1</text>
<text x="206.9" y="108.8">C2</text>
<text x="19.1" y="119">J3</text>
<text x="25.9" y="115.2">+3V</text>
<text x="64.3" y="116.4">100nF</text>
<text x="130.3" y="116.4">100nF</text>
<text x="204" y="116.4">100nF</text>
<text x="97.8" y="120.2">U3</text>
<text x="163.8" y="120.2">U4</text>
<text x="224.8" y="124.1">U2</text>
<text x="274.3" y="120.2">UART</text>
<text x="264.7" y="127.9">+3V</text>
<text x="275.6" y="131.7">J2</text>
<text x="18.7" y="141.8">SPI</text>
<text x="208.3" y="141.8">OLED 128x64</text>
<text x="222.5" y="141.8">1.3&quot;</text>
<text x="274.3" y="141.8">SWIO</text>
<text x="90.2" y="145.6">EPD 200x200</text>
<text x="104.5" y="145.6">1.54&quot;</text>
<text x="156.2" y="145.6">EPD 250x122</text>
<text x="170.5" y="145.6">2.13&quot;</text>
<text x="74.2" y="154.5">+3V</text>
<text x="140.2" y="154.5">+3V</text>
<text x="70.4" y="162.2">R18</text>
<text x="70.4" y="164.7">10K</text>
<text x="136.5" y="164.7">10K</text>
<text x="137.1" y="162.2">R5</text>
<text x="68.6" y="176.1">SW3</text>
<text x="77.5" y="176.1">RESET</text>
<text x="134.6" y="176.1">SW1</text>
<text x="143.5" y="176.1">USER</text>
<text x="86" y="180.4" transform="rotate(-90 86 180.4)">C6</text>
<text x="88.5" y="182.1" transform="rotate(-90 88.5 182.1)">100nF</text>
</g>
<g font-size="1.8">
<text x="59" y="25.1">2</text>
<text x="66.6" y="25.1">4</text>
<text x="63.2" y="31.2" transform="rotate(-90 63.2 31.2)">3</text>
<text x="57.7" y="50.5">1</text>
<text x="152.1" y="52.8" transform="rotate(-90 152.1 52.8)">9</text>
<text x="63.2" y="55.3" transform="rotate(-90 63.2 55.3)">5</text>
<text x="140.3" y="59.4">5</text>
<text x="153.3" y="57.7" transform="rotate(-90 153.3 57.7)">VDD</text>
<text x="140.3" y="62">6</text>
<text x="140.3" y="65.8">8</text>
<text x="142.7" y="60.6">OSC_IN/PA1</text>
<text x="142.7" y="63.1">OSC_OUT/PA2</text>
<text x="162.5" y="65.8">10</text>
<text x="139.7" y="68.3">18</text>
<text x="139.7" y="70.9">19</text>
<text x="142.7" y="69.4">PD1</text>
<text x="142.7" y="72">PD2</text>
<text x="142.7" y="66.9">PD0</text>
<text x="158.1" y="66.9">PC0</text>
<text x="158.1" y="69.4">PC1</text>
<text x="158.1" y="72">PC2</text>
<text x="162.5" y="68.3">11</text>
<text x="162.5" y="70.9">12</text>
<text x="139.7" y="73.4">20</text>
<text x="140.3" y="75.9">1</text>
<text x="142.7" y="77.1">PD4</text>
<text x="142.7" y="74.5">PD3</text>
<text x="158.1" y="74.5">PC3</text>
<text x="158.1" y="77.1">PC4</text>
<text x="162.5" y="73.4">13</text>
<text x="162.5" y="75.9">14</text>
<text x="140.3" y="78.5">2</text>
<text x="140.3" y="81">3</text>
<text x="140.3" y="83.6">4</text>
<text x="142.7" y="79.6">PD5</text>
<text x="142.7" y="82.1">PD6</text>
<text x="158.1" y="79.6">PC5</text>
<text x="158.1" y="82.1">PC6</text>
<text x="162.5" y="78.5">15</text>
<text x="162.5" y="81">16</text>
<text x="162.5" y="83.6">17</text>
<text x="142.7" y="84.7">NRST/PD7</text>
<text x="153.3" y="88.4" transform="rotate(-90 153.3 88.4)">VSS</text>
<text x="158.1" y="84.7">PC7</text>
<text x="152.1" y="90.9" transform="rotate(-90 152.1 90.9)">7</text>
<text x="273" y="109">1</text>
<text x="273" y="111.5">2</text>
<text x="273" y="114">3</text>
<text x="273" y="116.6">4</text>
<text x="22.8" y="125.5">6</text>
<text x="22.8" y="122.9">7</text>
<text x="22.8" y="120.4">8</text>
<text x="79.3" y="122.9">1</text>
<text x="79.3" y="125.5">2</text>
<text x="81.8" y="124.1">BUSY</text>
<text x="145.3" y="122.9">1</text>
<text x="145.3" y="125.5">2</text>
<text x="147.8" y="124.1">BUSY</text>
<text x="213.1" y="123.9" transform="rotate(-90 213.1 123.9)">1</text>
<text x="215.6" y="123.9" transform="rotate(-90 215.6 123.9)">2</text>
<text x="218.2" y="123.9" transform="rotate(-90 218.2 123.9)">3</text>
<text x="220.7" y="123.9" transform="rotate(-90 220.7 123.9)">4</text>
<text x="22.8" y="130.6">4</text>
<text x="22.8" y="128">5</text>
<text x="79.3" y="128">3</text>
<text x="79.3" y="130.6">4</text>
<text x="81.8" y="126.6">RES</text>
<text x="81.8" y="129.1">D/C</text>
<text x="81.8" y="131.7">CS</text>
<text x="145.3" y="128">3</text>
<text x="145.3" y="130.6">4</text>
<text x="147.8" y="126.6">RES</text>
<text x="147.8" y="129.1">D/C</text>
<text x="147.8" y="131.7">CS</text>
<text x="214.2" y="129" transform="rotate(-90 214.2 129)">GND</text>
<text x="216.8" y="128.8" transform="rotate(-90 216.8 128.8)">VCC</text>
<text x="219.3" y="128.7" transform="rotate(-90 219.3 128.7)">SCL</text>
<text x="221.8" y="128.7" transform="rotate(-90 221.8 128.7)">SDA</text>
<text x="22.8" y="135.6">2</text>
<text x="22.8" y="133.1">3</text>
<text x="79.3" y="133.1">5</text>
<text x="79.3" y="135.6">6</text>
<text x="81.8" y="134.2">SCL</text>
<text x="81.8" y="136.8">SDA</text>
<text x="145.3" y="133.1">5</text>
<text x="145.3" y="135.6">6</text>
<text x="147.8" y="134.2">SCL</text>
<text x="147.8" y="136.8">SDA</text>
<text x="273" y="133.1">1</text>
<text x="273" y="135.6">2</text>
<text x="22.8" y="138.2">1</text>
<text x="79.3" y="138.2">7</text>
<text x="79.3" y="140.7">8</text>
<text x="81.8" y="139.3">GND</text>
<text x="81.8" y="141.8">VCC</text>
<text x="145.3" y="138.2">7</text>
<text x="145.3" y="140.7">8</text>
<text x="147.8" y="139.3">GND</text>
<text x="147.8" y="141.8">VCC</text>
<text x="273" y="138.2">3</text>
</g>
<g font-size=".9" fill="#0f0f0f">
<text x="54.6" y="35.4">SWITCH</text>
<text x="58.8" y="35.4">~{ON}</text>
<text x="78.7" y="37.9">LED</text>
<text x="81.3" y="37.9">POWER</text>
<text x="109.2" y="43">LED</text>
<text x="111.8" y="43">PA1</text>
<text x="109.2" y="48.1">LED</text>
<text x="111.8" y="48.1">PA2</text>
<text x="130.8" y="59.5">MCU</text>
<text x="133.6" y="59.5">PA1</text>
<text x="130.8" y="62.1">MCU</text>
<text x="133.6" y="62.1">PA2</text>
<text x="167.6" y="65.9">MCU</text>
<text x="170.5" y="65.9">~{SHUTDOWN}</text>
<text x="130.8" y="68.4">MCU</text>
<text x="130.8" y="70.9">MCU</text>
<text x="133.6" y="68.4">SWIO</text>
<text x="133.6" y="70.9">EPD</text>
<text x="137.1" y="70.9">RES</text>
<text x="167.6" y="68.4">MCU</text>
<text x="167.6" y="70.9">MCU</text>
<text x="170.5" y="68.4">I2C</text>
<text x="170.5" y="70.9">I2C</text>
<text x="172.8" y="68.4">SDA</text>
<text x="172.8" y="70.9">SCL</text>
<text x="130.8" y="76">MCU</text>
<text x="130.8" y="73.5">MCU</text>
<text x="133.6" y="76">SPI</text>
<text x="133.6" y="73.5">EPD</text>
<text x="136" y="76">~{CS}</text>
<text x="136.3" y="73.5">D/~{C}</text>
<text x="167.6" y="76">MCU</text>
<text x="170.5" y="76">PC4</text>
<text x="130.8" y="78.6">MCU</text>
<text x="133.6" y="78.6">UART</text>
<text x="136.8" y="78.6">TX</text>
<text x="167.6" y="81.1">MCU</text>
<text x="167.6" y="83.6">MCU</text>
<text x="167.6" y="78.6">MCU</text>
<text x="170.5" y="81.1">SPI</text>
<text x="170.5" y="83.6">PC7</text>
<text x="170.5" y="78.6">SPI</text>
<text x="172.8" y="81.1">MOSI</text>
<text x="172.8" y="78.6">SCK</text>
<text x="191.8" y="86.2">LED</text>
<text x="194.3" y="86.2">PC4</text>
<text x="191.8" y="91.3">LED</text>
<text x="194.3" y="91.3">PC7</text>
</g>
</svg>
